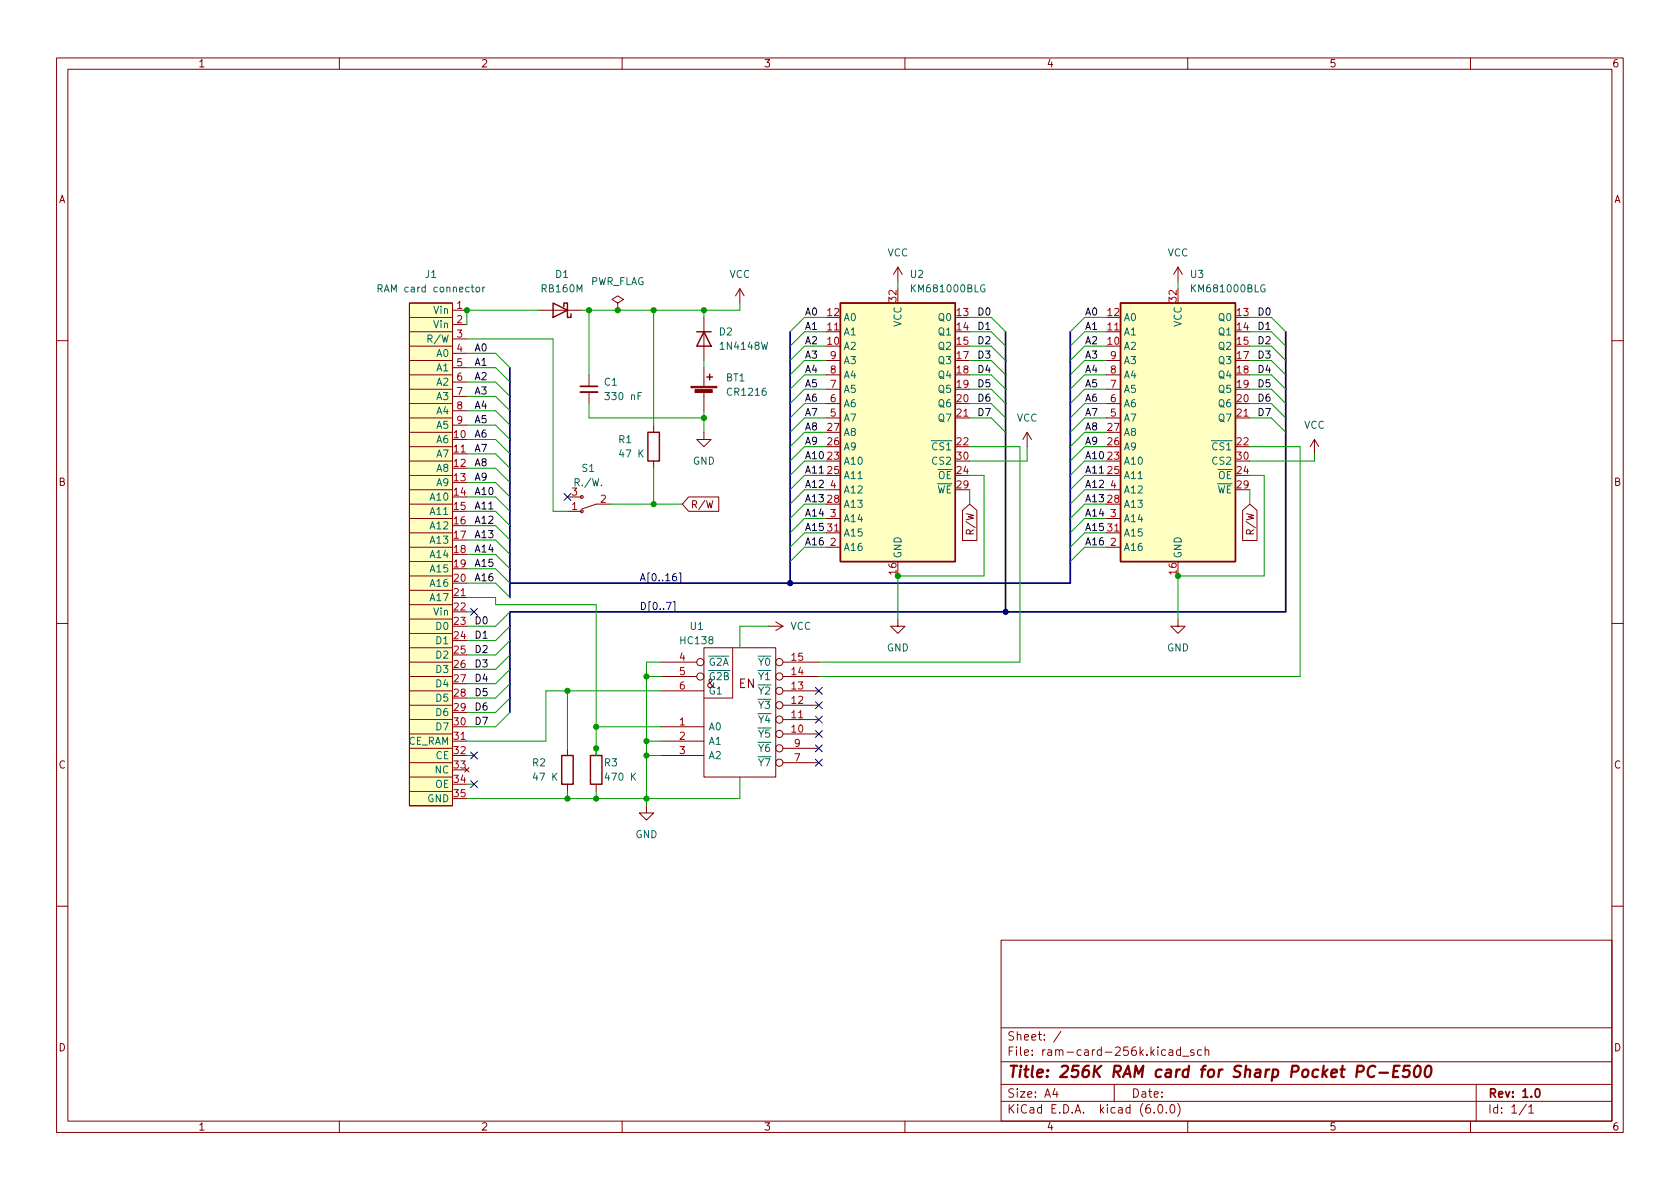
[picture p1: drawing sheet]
<svg xmlns="http://www.w3.org/2000/svg" width="297mm" height="210mm" viewBox="0 0 297 210" stroke-linecap="round" stroke-linejoin="round" font-family="sans-serif">
<g fill="none" stroke="#840000" stroke-width=".18">
<path d="M10 10.2h277v190.1h-277zM12 12.2h273v186.1h-273zM60 10.2v2M110 10.2v2M160 10.2v2M210 10.2v2M260 10.2v2M72.4 53.6h7.6v88.9h-7.6zM72.4 58.7h7.6M72.4 56.1h7.6M80 54.9h2.5M80 57.4h2.5"/>
<path d="M80 59.9h2.5M95.2 54.9h7.7M109.2 53.6l1-.6-1-.7-1 .7 1 .6v1.3M109.2 54.9h.1M124.5 56.1v7.6M130.8 51l-.8 1.3M130.8 51v2.6M130.8 51l.8 1.3M146 58.7h2.6M158.7 47.2l-.7 1.3M158.7 47.2v2.6M158.7 47.2l.8 1.3"/>
<path d="M195.6 58.7h2.5M208.3 47.2l-.8 1.3M208.3 47.2v2.6M208.3 47.2l.7 1.3M10 60.2h2M72.4 79h7.6M72.4 76.4h7.6M72.4 73.9h7.6M72.4 71.4h7.6M72.4 68.8h7.6M72.4 66.3h7.6M72.4 63.7h7.6"/>
<path d="M72.4 61.2h7.6M80 62.5h2.5M80 65h2.5M80 67.6h2.5M80 70.1h2.5M80 72.6h2.5M80 75.2h2.5M104.1 66.3v2M104.1 69.3v2.1M115.6 75.2v1.2M124.5 76.4v1.3h1.2l-1.2 1.3-1.3-1.3h1.3M124.5 65v3.3"/>
<path d="M124.5 69.3v3.3M146 73.9h2.6M146 71.4h2.6M146 68.8h2.6M146 66.3h2.6M146 63.7h2.6M168.9 73.9h2.5M181.6 76.4l-.8 1.3M181.6 76.4v2.6M181.6 76.4l.8 1.3M195.6 73.9h2.5M195.6 71.4h2.5"/>
<path d="M195.6 68.8h2.5M195.6 66.3h2.5M195.6 63.7h2.5M218.4 73.9h2.6M232.4 77.7l-.8 1.3M232.4 77.7v2.6M232.4 77.7l.8 1.3M285 60.2h2M72.4 99.3h7.6M72.4 96.8h7.6M72.4 94.2h7.6M72.4 91.7h7.6"/>
<path d="M72.4 89.1h7.6M72.4 86.6h7.6M72.4 84.1h7.6M72.4 81.5h7.6M80 80.3h2.5M100.3 90.4h2.6M100.3 87.9h2.6M107.9 89.1h-2.5l-2.5 .9M115.6 81.5v1.3M121.8 87.9h5.3v2.5h-5.3l-1.2-1.3zM146 96.8h2.6M146 94.2h2.6"/>
<path d="M146 91.7h2.6M146 86.6h2.6M170.2 90.3l1.2-1.2 1.3 1.2v5.3h-2.5zM195.6 96.8h2.5M195.6 94.2h2.5M195.6 91.7h2.5M195.6 86.6h2.5M219.7 90.3l1.3-1.2 1.3 1.2v5.3h-2.6zM10 110.2h2M72.4 119.6h7.6M72.4 117.1h7.6M72.4 114.5h7.6"/>
<path d="M72.4 112h7.6M72.4 109.5h7.6M72.4 106.9h7.6M72.4 104.4h7.6M72.4 101.8h7.6M80 105.7h2.5M116.8 119.6h6.4M116.8 117.1h6.4M124.5 114.5h12.7v22.9h-12.7zM129.5 114.5v8.9h-5M135.9 110.7h2.5M137.2 110l1.2 .7"/>
<path d="M138.4 119.6h6.4M138.4 117.1h6.4M138.4 110.7l-1.2 .8M158.7 109.5v1.2h1.3l-1.3 1.3-1.2-1.3h1.2M208.3 109.5v1.2h1.2l-1.2 1.3-1.3-1.3h1.3M285 110.2h2M72.4 129.8h7.6M72.4 127.2h7.6M72.4 124.7h7.6M72.4 122.2h7.6M72.4 134.9h7.6M72.4 132.3h7.6"/>
<path d="M72.4 139.9h7.6M72.4 137.4h7.6M80 131.1h2.5M82.2 135.8l.7 .7M82.9 135.8l-.7 .7M100.3 132.3v1.3M100.3 138.7v1.2M105.4 132.3v1.3M105.4 138.7v1.2M116.8 128.5h7.7M116.8 122.2h7.7M116.8 131.1h7.7"/>
<path d="M116.8 133.6h7.7M138.4 129.8h6.4M138.4 127.2h6.4M138.4 124.7h6.4M138.4 122.2h6.4M138.4 134.9h6.4M138.4 132.3h6.4M114.3 142.5v1.3h1.3l-1.3 1.2-1.3-1.2h1.3M10 160.2h2M177 166.3h108v32h-108zM285 160.2h2M60 198.3v2"/>
<path d="M110 198.3v2M160 198.3v2M177 194.8h108M177 191.8h108M177 187.8h108M177 181.8h108M186.5 192.5l-.4 1h1M186.9 193v1M187.6 182.4l-1.3 1.9M197 191.8v3M204.1 196.7v.1M204.9 195.4l.2-.1a.81 .81 0 0 1 .6 .7 .81 .81 0 0 1-.3 .8h-.2a.81 .81 0 0 1-.6-.6 .81 .81 0 0 1 .3-.8z"/>
<path d="M206.2 196.7v.1M206.7 185.7h.6l.1 .9M207.1 195.4l.1-.1a.81 .81 0 0 1 .6 .7 .81 .81 0 0 1-.3 .8h-.1a.81 .81 0 0 1-.6-.6 .81 .81 0 0 1 .3-.8zM207.4 186l-.5 .1a.29 .29 0 0 0-.3 .2 .29 .29 0 0 0 .3 .3h.5M208.2 195.1a1.72 1.72 0 0 1 0 2.3M208.7 185.7l-.4-.1-.3 .3v.4l.1 .3h.6M208.7 185.1v1.5M209.1 186.8h1.1M210 198.3v2M211.1 185.7l-.4-.1-.2 .2 .1 .3 .5 .1v.4h-.6M212.4 185.7l-.4-.1-.3 .3v.4l.2 .3h.5M213.1 185.8l.2-.2 .3 .1 .1 .9"/>
<path d="M213.1 185.1v1.5M260 198.3v2M261 191.8v6.5M269.9 195.3l-1.3 1.9M270.3 195.8l.4-.5v1.5M270.3 196.8h.9"/>
<circle cx="102.9" cy="90.4" r=".25"/>
<circle cx="102.9" cy="87.9" r=".25"/>
<circle cx="123.8" cy="117.1" r=".63"/>
<circle cx="123.8" cy="119.6" r=".63"/>
<circle cx="137.8" cy="119.6" r=".63"/>
<circle cx="137.8" cy="117.1" r=".63"/>
<circle cx="137.8" cy="122.2" r=".63"/>
<circle cx="137.8" cy="124.7" r=".63"/>
<circle cx="137.8" cy="127.2" r=".63"/>
<circle cx="137.8" cy="134.9" r=".63"/>
<circle cx="137.8" cy="129.8" r=".63"/>
<circle cx="137.8" cy="132.3" r=".63"/>
</g>
<path d="M102.6 68.3h3.1M271.6 192.6l.2-.1a.82 .82 0 0 1 .6 .7 .82 .82 0 0 1-.3 .8h-.2a.81 .81 0 0 1-.6-.6 .81 .81 0 0 1 .3-.8z" fill="none" stroke="#840000" stroke-width=".3"/>
<path d="M243.2 188.7a.88 .88 0 0 0-1-.1 .88 .88 0 0 0-.4 1 .69 .69 0 0 0 .3 .8 .69 .69 0 0 0 .9-.1M243.9 189.7h1.5M246.4 189.4h.7M247.5 188.5h-1l-.2 2h.9M249.3 188.5h-1l-.2 .9 .3-.2 .7 .1 .1 .3-.1 .7-.3 .2h-.5l-.3-.2M250.3 188.7a.46 .46 0 0 1 .5-.2 .46 .46 0 0 1 .3 .3 1.15 1.15 0 0 1-.7 1.7l-.2-.1a1.54 1.54 0 0 1 .1-1.7zM252.2 188.7a.46 .46 0 0 1 .5-.2 .46 .46 0 0 1 .3 .3 1.15 1.15 0 0 1-.7 1.7l-.2-.1a1.54 1.54 0 0 1 .1-1.7z" fill="none" stroke="#840000" stroke-width=".4"/>
<path d="M66.9 51h.6l.1-.2-.1-.3-.6-.1v1.2M84.3 50.8h.3l.2 .2v.4l-.2 .2h-.3l-.1-.2zM85.4 50.8v.8M85.7 50.8l-.3 .2M174.1 50.4a.59 .59 0 0 0-.7 .6 .59 .59 0 0 0 .7 .6l.1-.5h-.3M223.6 50.4a.59 .59 0 0 0-.7 .6 .59 .59 0 0 0 .7 .6l.1-.5h-.3M126.3 119a.59 .59 0 0 0-.8 .6 .59 .59 0 0 0 .8 .5v-.4h-.2M126.8 119.1l.5-.2 .2 .4-.8 .9h.8M128.1 119.5h.5l.1-.2v-.2l-.6-.2v1.3h.5l.1-.1 .1-.3-.3-.3" fill="none" stroke="#006464" stroke-width=".18"/>
<g fill="#ffffc2" stroke="#ffffc2" stroke-width=".18">
<path d="M72.4 53.6h7.6v88.9h-7.6z"/>
<path d="M148.6 53.6h20.3v45.7h-20.3z"/>
<path d="M198.1 53.6h20.3v45.7h-20.3z"/>
</g>
<path d="M97.8 53.6l2.5 1.3-2.5 1.2zM99.7 54.2v-.6h.6v2.5h.7v-.6M123.2 58.7h2.5M124.5 58.7l1.2 2.5h-2.5zM148.6 53.6h20.3v45.7h-20.3zM198.1 53.6h20.3v45.7h-20.3zM114.6 76.4h2v5.1h-2zM125 66.7h1M125.5 66.2v1M99.3 133.6h2v5.1h-2zM104.4 133.6h2v5.1h-2z" fill="none" stroke="#840000" stroke-width=".25"/>
<path d="M102.6 69.3h3.1" fill="none" stroke="#840000" stroke-width=".33"/>
<g fill="#840000" stroke="#840000" stroke-width=".18">
<path d="M122.2 68.3h4.5v.3h-4.5z"/>
<path d="M122.9 68.9h3v.5h-3z"/>
</g>
<g fill="none" stroke="#000084" stroke-width=".18">
<path d="M99.7 87.3l1.2 1.2M100.9 87.3l-1.2 1.2M83.2 107.6l1.2 1.2M84.4 107.6l-1.2 1.2M119 106.4h.3v1.8h-.3M119.5 101.4l-.3 .1a.86 .86 0 0 0 0 1.2l.4-.1v-.4l-.2-.3h-.2l-.3 .3M120.1 101.3h.3v1.8h-.3M83.2 138.1l1.2 1.2M83.2 133l1.2 1.2M84.4 138.1l-1.2 1.2M84.4 133l-1.2 1.2M144.2 126.6l1.2 1.3"/>
<path d="M144.2 134.3l1.2 1.2M144.2 131.7l1.2 1.2M144.2 124.1l1.2 1.2M144.2 121.6l1.2 1.2M144.2 129.2l1.2 1.2M145.4 126.6l-1.2 1.3M145.4 134.3l-1.2 1.2M145.4 131.7l-1.2 1.2M145.4 124.1l-1.2 1.2M145.4 121.6l-1.2 1.2M145.4 129.2l-1.2 1.2"/>
</g>
<path d="M139.7 58.7v44.4M177.8 58.7v49.5M189.2 58.7v44.4h-99M227.3 58.7v49.5h-137.1v17.8M90.2 65v40.7" fill="none" stroke="#000084" stroke-width=".3"/>
<g fill="none" stroke="#009600" stroke-width=".18">
<path d="M82.5 59.9h15.3v30.5h2.5M95.2 54.9h-12.7v2.5M104.1 54.9v11.4M115.6 54.9v20.3M124.5 54.9v1.2M130.8 53.6v1.3h-27.9M146 56.1h-3.8l-2.5 2.6M146 58.7h-3.8l-2.5 2.5M158.7 49.8v1.2M171.4 56.1h3.9l2.5 2.6M171.4 58.7h3.9l2.5 2.5M195.6 56.1h-3.8l-2.6 2.6"/>
<path d="M195.6 58.7h-3.8l-2.6 2.5M208.3 49.8v1.2M221 56.1h3.8l2.5 2.6M221 58.7h3.8l2.5 2.5M82.5 67.6h5.1l2.6 2.5M82.5 65h5.1l2.6 2.6M82.5 62.5h5.1l2.6 2.5M82.5 70.1h5.1l2.6 2.5M82.5 75.2h5.1l2.6 2.5M82.5 77.7h5.1l2.6 2.6M82.5 72.6h5.1l2.6 2.6M104.1 71.4v2.5h20.4"/>
<path d="M124.5 63.7v1.3M124.5 72.6v3.8M146 76.4h-3.8l-2.5 2.6M146 73.9h-3.8l-2.5 2.5M146 79h-3.8l-2.5 2.5M146 61.2h-3.8l-2.5 2.5M146 66.3h-3.8l-2.5 2.5M146 71.4h-3.8l-2.5 2.5M146 68.8h-3.8l-2.5 2.6M146 63.7h-3.8l-2.5 2.6M171.4 79h8.9v38.1h-35.5M171.4 73.9h3.9l2.5 2.5"/>
<path d="M171.4 61.2h3.9l2.5 2.5M171.4 66.3h3.9l2.5 2.5M171.4 71.4h3.9l2.5 2.5M171.4 68.8h3.9l2.5 2.6M171.4 63.7h3.9l2.5 2.6M181.6 79v2.5h-10.2M195.6 76.4h-3.8l-2.6 2.6M195.6 73.9h-3.8l-2.6 2.5M195.6 79h-3.8l-2.6 2.5M195.6 61.2h-3.8l-2.6 2.5M195.6 66.3h-3.8l-2.6 2.5M195.6 71.4h-3.8l-2.6 2.5"/>
<path d="M195.6 68.8h-3.8l-2.6 2.6M195.6 63.7h-3.8l-2.6 2.6M221 73.9h3.8l2.5 2.5M221 79h8.9v40.6h-85.1M221 61.2h3.8l2.5 2.5M221 66.3h3.8l2.5 2.5M221 71.4h3.8l2.5 2.5M221 68.8h3.8l2.5 2.6M221 63.7h3.8l2.5 2.6M82.5 87.9h5.1l2.6 2.5M82.5 85.3h5.1l2.6 2.6M82.5 90.4h5.1l2.6 2.6"/>
<path d="M82.5 93h5.1l2.6 2.5M82.5 95.5h5.1l2.6 2.5M82.5 98h5.1l2.6 2.6M82.5 82.8h5.1l2.6 2.5M82.5 80.3h5.1l2.6 2.5M107.9 89.1h12.7M115.6 82.8v6.3M146 84.1h-3.8l-2.5 2.5M146 81.5h-3.8l-2.5 2.6M146 86.6h-3.8l-2.5 2.5M146 96.8h-3.8l-2.5 2.5M146 89.1h-3.8l-2.5 2.6"/>
<path d="M146 94.2h-3.8l-2.5 2.6M146 91.7h-3.8l-2.5 2.5M171.4 84.1h2.6v17.7h-15.3v7.7M171.4 86.6v2.5M195.6 84.1h-3.8l-2.6 2.5M195.6 81.5h-3.8l-2.6 2.6M195.6 86.6h-3.8l-2.6 2.5M195.6 96.8h-3.8l-2.6 2.5M195.6 89.1h-3.8l-2.6 2.6M195.6 94.2h-3.8l-2.6 2.6M195.6 91.7h-3.8l-2.6 2.5M221 84.1h2.5v17.7h-15.2v7.7"/>
<path d="M221 86.6v2.5M232.4 80.3v1.2h-11.4M82.5 105.7h5.1v1.2h17.8v26.7M82.5 100.6h5.1l2.6 2.5M82.5 108.2h1.3M82.5 103.1h5.1l2.6 2.6M90.2 108.2l-2.6 2.5h-5.1M90.2 110.7l-2.6 2.6h-5.1M90.2 113.3l-2.6 2.5h-5.1M90.2 115.8l-2.6 2.6h-5.1M90.2 118.4l-2.6 2.5h-5.1M114.3 119.6h2.5"/>
<path d="M116.8 117.1h-2.5v25.4M135.9 110.7h-5.1v3.8M82.5 133.6h1.3M82.5 138.7h1.3M90.2 126l-2.6 2.5h-5.1M90.2 123.4l-2.6 2.6h-5.1M90.2 120.9l-2.6 2.5h-5.1M100.3 122.2v10.1M100.3 139.9v1.3M105.4 139.9v1.3M105.4 128.5h11.4M114.3 131.1h2.5"/>
<path d="M114.3 133.6h2.5M116.8 122.2h-20.3v8.9h-14M130.8 137.4v3.8h-48.3"/>
</g>
<g fill="#009600" stroke="#009600" stroke-width=".18">
<circle cx="114.3" cy="141.2" r=".46"/>
<circle cx="114.3" cy="131.1" r=".46"/>
<circle cx="114.3" cy="133.6" r=".46"/>
<circle cx="105.4" cy="132.3" r=".46"/>
<circle cx="105.4" cy="141.2" r=".46"/>
<circle cx="100.3" cy="141.2" r=".46"/>
<circle cx="114.3" cy="119.6" r=".46"/>
<circle cx="105.4" cy="128.5" r=".46"/>
<circle cx="109.2" cy="54.9" r=".46"/>
<circle cx="115.6" cy="54.9" r=".46"/>
<circle cx="104.1" cy="54.9" r=".46"/>
<circle cx="82.5" cy="54.9" r=".46"/>
<circle cx="100.3" cy="122.2" r=".46"/>
<circle cx="115.6" cy="89.1" r=".46"/>
<circle cx="124.5" cy="73.9" r=".46"/>
<circle cx="124.5" cy="54.9" r=".46"/>
<circle cx="158.7" cy="101.8" r=".46"/>
<circle cx="208.3" cy="101.8" r=".46"/>
</g>
<g fill="#000084" stroke="#000084" stroke-width=".18">
<circle cx="139.7" cy="103.1" r=".46"/>
<circle cx="177.8" cy="108.2" r=".46"/>
</g>
<text font-size="2.8" fill="#840000" x="178" y="190.6">Title: 256K RAM card for Sharp Pocket PC-E500</text>
<g font-size="2.1" fill="#840000">
<text x="125" y="121.7">&amp;</text>
<text x="130.6" y="121.7">EN</text>
<text x="178" y="184">Sheet: /</text>
<text x="178" y="186.7">File: ram-card-256k.kicad_sch</text>
<text x="178" y="196.9">KiCad E.D.A. kicad (6.0.0)</text>
<text x="178" y="194.1">Size: A4</text>
<text x="200" y="194.1">Date:</text>
<text x="263" y="194.1">Rev: 1.0</text>
<text x="263" y="196.9">Id: 1/1</text>
</g>
<g font-size="1.8" fill="#840000">
<text x="35" y="11.9">1</text>
<text x="85" y="11.9">2</text>
<text x="135" y="11.9">3</text>
<text x="185" y="11.9">4</text>
<text x="235" y="11.9">5</text>
<text x="285" y="11.9">6</text>
<text x="10.3" y="35.9">A</text>
<text x="285.3" y="35.9">A</text>
<text x="10.3" y="85.9">B</text>
<text x="122.1" y="89.9">R/W</text>
<text x="285.3" y="85.9">B</text>
<text x="172.2" y="94" transform="rotate(-90 172.2 94)">R/W</text>
<text x="221.7" y="94" transform="rotate(-90 221.7 94)">R/W</text>
<text x="10.3" y="135.9">C</text>
<text x="285.3" y="135.9">C</text>
<text x="10.3" y="185.9">D</text>
<text x="285.3" y="185.9">D</text>
<text x="35" y="199.9">1</text>
<text x="85" y="199.9">2</text>
<text x="135" y="199.9">3</text>
<text x="185" y="199.9">4</text>
<text x="235" y="199.9">5</text>
<text x="285" y="199.9">6</text>
</g>
<g font-size="1.8" fill="#006464">
<text x="156.9" y="45.3">VCC</text>
<text x="206.4" y="45.3">VCC</text>
<text x="67.6" y="51.7">RAM card connector</text>
<text x="75.2" y="49.1">J1</text>
<text x="95.9" y="51.7">RB160M</text>
<text x="98.2" y="49.1">D1</text>
<text x="104.3" y="50.4">PWR_FLAG</text>
<text x="128.9" y="49.1">VCC</text>
<text x="161" y="49.1">U2</text>
<text x="161.4" y="51.7">KM681000BLG</text>
<text x="210.5" y="49.1">U3</text>
<text x="211" y="51.7">KM681000BLG</text>
<text x="76.7" y="55.5">Vin</text>
<text x="76.7" y="58">Vin</text>
<text x="127.2" y="59.3">D2</text>
<text x="149.1" y="59.3">A1</text>
<text x="149.1" y="56.8">A0</text>
<text x="159.4" y="57.8" transform="rotate(-90 159.4 57.8)">VCC</text>
<text x="166" y="56.8">Q0</text>
<text x="166" y="59.3">Q1</text>
<text x="198.6" y="59.3">A1</text>
<text x="198.6" y="56.8">A0</text>
<text x="208.9" y="57.8" transform="rotate(-90 208.9 57.8)">VCC</text>
<text x="215.6" y="56.8">Q0</text>
<text x="215.6" y="59.3">Q1</text>
<text x="76.1" y="60.6">R/W</text>
<text x="77.2" y="63.1">A0</text>
<text x="77.2" y="65.7">A1</text>
<text x="127.6" y="61.8">1N4148W</text>
<text x="149.1" y="61.8">A2</text>
<text x="149.1" y="64.4">A3</text>
<text x="166" y="61.8">Q2</text>
<text x="166" y="64.4">Q3</text>
<text x="198.6" y="61.8">A2</text>
<text x="198.6" y="64.4">A3</text>
<text x="215.6" y="61.8">Q2</text>
<text x="215.6" y="64.4">Q3</text>
<text x="77.2" y="68.2">A2</text>
<text x="77.2" y="70.7">A3</text>
<text x="106.9" y="68.2">C1</text>
<text x="107.4" y="70.7">330 nF</text>
<text x="128.4" y="67.4">BT1</text>
<text x="128.8" y="70">CR1216</text>
<text x="149.1" y="69.5">A5</text>
<text x="149.1" y="66.9">A4</text>
<text x="166" y="66.9">Q4</text>
<text x="166" y="69.5">Q5</text>
<text x="198.6" y="69.5">A5</text>
<text x="198.6" y="66.9">A4</text>
<text x="215.6" y="66.9">Q4</text>
<text x="215.6" y="69.5">Q5</text>
<text x="77.2" y="73.3">A4</text>
<text x="77.2" y="75.8">A5</text>
<text x="149.1" y="77.1">A8</text>
<text x="149.1" y="74.5">A7</text>
<text x="149.1" y="72">A6</text>
<text x="166" y="72">Q6</text>
<text x="166" y="74.5">Q7</text>
<text x="179.7" y="74.5">VCC</text>
<text x="198.6" y="77.1">A8</text>
<text x="198.6" y="74.5">A7</text>
<text x="198.6" y="72">A6</text>
<text x="215.6" y="72">Q6</text>
<text x="215.6" y="74.5">Q7</text>
<text x="230.5" y="75.8">VCC</text>
<text x="77.2" y="78.4">A6</text>
<text x="77.2" y="80.9">A7</text>
<text x="77.2" y="83.4">A8</text>
<text x="102.9" y="83.4">S1</text>
<text x="109.4" y="78.4">R1</text>
<text x="109.8" y="80.9">47 K</text>
<text x="122.5" y="82.2">GND</text>
<text x="149.1" y="82.2">A10</text>
<text x="149.1" y="79.6">A9</text>
<text x="163.6" y="79.6">~{CS1}</text>
<text x="165" y="82.2">CS2</text>
<text x="198.6" y="82.2">A10</text>
<text x="198.6" y="79.6">A9</text>
<text x="213.1" y="79.6">~{CS1}</text>
<text x="214.5" y="82.2">CS2</text>
<text x="76.3" y="88.5">A10</text>
<text x="77.2" y="86">A9</text>
<text x="101.8" y="86">R./W.</text>
<text x="149.1" y="84.7">A11</text>
<text x="149.1" y="89.8">A13</text>
<text x="149.1" y="87.2">A12</text>
<text x="164.2" y="87.2">~{WE}</text>
<text x="164.5" y="84.7">~{OE}</text>
<text x="198.6" y="84.7">A11</text>
<text x="198.6" y="89.8">A13</text>
<text x="198.6" y="87.2">A12</text>
<text x="213.7" y="87.2">~{WE}</text>
<text x="214" y="84.7">~{OE}</text>
<text x="76.3" y="91.1">A11</text>
<text x="76.3" y="93.6">A12</text>
<text x="149.1" y="92.3">A14</text>
<text x="149.1" y="94.9">A15</text>
<text x="198.6" y="92.3">A14</text>
<text x="198.6" y="94.9">A15</text>
<text x="76.3" y="96.1">A13</text>
<text x="76.3" y="98.7">A14</text>
<text x="76.3" y="101.2">A15</text>
<text x="149.1" y="97.4">A16</text>
<text x="159.4" y="98.8" transform="rotate(-90 159.4 98.8)">GND</text>
<text x="198.6" y="97.4">A16</text>
<text x="208.9" y="98.8" transform="rotate(-90 208.9 98.8)">GND</text>
<text x="76.3" y="103.8">A16</text>
<text x="76.3" y="106.3">A17</text>
<text x="76.7" y="108.8">Vin</text>
<text x="77.2" y="111.4">D0</text>
<text x="77.2" y="113.9">D1</text>
<text x="120.4" y="113.9">HC138</text>
<text x="122.1" y="111.4">U1</text>
<text x="139.7" y="111.4">VCC</text>
<text x="77.2" y="116.5">D2</text>
<text x="77.2" y="119">D3</text>
<text x="125.2" y="117.7">~{G2A}</text>
<text x="132.9" y="117.7">~{Y0}</text>
<text x="156.8" y="115.2">GND</text>
<text x="206.3" y="115.2">GND</text>
<text x="77.2" y="121.5">D4</text>
<text x="77.2" y="124.1">D5</text>
<text x="125.2" y="122.8">G1</text>
<text x="132.9" y="125.3">~{Y3}</text>
<text x="132.9" y="122.8">~{Y2}</text>
<text x="132.9" y="120.3">~{Y1}</text>
<text x="72" y="131.7">CE_RAM</text>
<text x="77.2" y="126.6">D6</text>
<text x="77.2" y="129.2">D7</text>
<text x="125.2" y="129.2">A0</text>
<text x="125.2" y="131.7">A1</text>
<text x="132.9" y="130.4">~{Y5}</text>
<text x="132.9" y="127.9">~{Y4}</text>
<text x="76.9" y="136.8">NC</text>
<text x="77" y="134.2">CE</text>
<text x="94.2" y="135.5">R2</text>
<text x="106.9" y="135.5">R3</text>
<text x="125.2" y="134.2">A2</text>
<text x="132.9" y="135.5">~{Y7}</text>
<text x="132.9" y="133">~{Y6}</text>
<text x="75.6" y="141.9">GND</text>
<text x="76.9" y="139.3">OE</text>
<text x="94.5" y="138">47 K</text>
<text x="107.3" y="138">470 K</text>
<text x="112.3" y="148.2">GND</text>
</g>
<g font-size="1.8" fill="#a90000">
<text x="158.5" y="53.3" transform="rotate(-90 158.5 53.3)">32</text>
<text x="208" y="53.3" transform="rotate(-90 208 53.3)">32</text>
<text x="80.8" y="54.6">1</text>
<text x="80.8" y="57.1">2</text>
<text x="80.8" y="59.7">3</text>
<text x="146.3" y="58.4">11</text>
<text x="146.3" y="55.9">12</text>
<text x="169.2" y="55.9">13</text>
<text x="169.2" y="58.4">14</text>
<text x="195.9" y="58.4">11</text>
<text x="195.9" y="55.9">12</text>
<text x="218.7" y="55.9">13</text>
<text x="218.7" y="58.4">14</text>
<text x="80.8" y="62.2">4</text>
<text x="80.8" y="64.8">5</text>
<text x="146.3" y="61">10</text>
<text x="146.8" y="63.5">9</text>
<text x="169.2" y="61">15</text>
<text x="169.2" y="63.5">17</text>
<text x="195.9" y="61">10</text>
<text x="196.4" y="63.5">9</text>
<text x="218.7" y="61">15</text>
<text x="218.7" y="63.5">17</text>
<text x="80.8" y="67.3">6</text>
<text x="80.8" y="69.8">7</text>
<text x="146.8" y="71.1">6</text>
<text x="146.8" y="68.6">7</text>
<text x="146.8" y="66">8</text>
<text x="169.2" y="66">18</text>
<text x="169.2" y="68.6">19</text>
<text x="169.2" y="71.1">20</text>
<text x="196.4" y="71.1">6</text>
<text x="196.4" y="68.6">7</text>
<text x="196.4" y="66">8</text>
<text x="218.7" y="66">18</text>
<text x="218.7" y="68.6">19</text>
<text x="218.7" y="71.1">20</text>
<text x="80.3" y="77.5">10</text>
<text x="80.8" y="72.4">8</text>
<text x="80.8" y="74.9">9</text>
<text x="146.3" y="76.2">27</text>
<text x="146.8" y="73.7">5</text>
<text x="169.2" y="73.7">21</text>
<text x="195.9" y="76.2">27</text>
<text x="196.4" y="73.7">5</text>
<text x="218.7" y="73.7">21</text>
<text x="80.3" y="80">11</text>
<text x="80.3" y="82.5">12</text>
<text x="146.3" y="81.3">23</text>
<text x="146.3" y="83.8">25</text>
<text x="146.3" y="78.7">26</text>
<text x="169.2" y="78.7">22</text>
<text x="169.2" y="83.8">24</text>
<text x="169.2" y="81.3">30</text>
<text x="195.9" y="81.3">23</text>
<text x="195.9" y="83.8">25</text>
<text x="195.9" y="78.7">26</text>
<text x="218.7" y="78.7">22</text>
<text x="218.7" y="83.8">24</text>
<text x="218.7" y="81.3">30</text>
<text x="80.3" y="85.1">13</text>
<text x="80.3" y="87.6">14</text>
<text x="101.1" y="87.6">3</text>
<text x="106.2" y="88.9">2</text>
<text x="146.3" y="88.9">28</text>
<text x="146.8" y="86.4">4</text>
<text x="169.2" y="86.4">29</text>
<text x="195.9" y="88.9">28</text>
<text x="196.4" y="86.4">4</text>
<text x="218.7" y="86.4">29</text>
<text x="80.3" y="90.2">15</text>
<text x="80.3" y="92.7">16</text>
<text x="80.3" y="95.2">17</text>
<text x="101.1" y="90.2">1</text>
<text x="146.3" y="94">31</text>
<text x="146.8" y="91.4">3</text>
<text x="195.9" y="94">31</text>
<text x="196.4" y="91.4">3</text>
<text x="80.3" y="97.8">18</text>
<text x="80.3" y="100.3">19</text>
<text x="146.8" y="96.5">2</text>
<text x="158.5" y="101.6" transform="rotate(-90 158.5 101.6)">16</text>
<text x="196.4" y="96.5">2</text>
<text x="208" y="101.6" transform="rotate(-90 208 101.6)">16</text>
<text x="80.3" y="102.9">20</text>
<text x="80.3" y="105.4">21</text>
<text x="80.3" y="107.9">22</text>
<text x="80.3" y="110.5">23</text>
<text x="80.3" y="113">24</text>
<text x="80.3" y="115.6">25</text>
<text x="80.3" y="118.1">26</text>
<text x="120.2" y="116.8">4</text>
<text x="120.2" y="119.4">5</text>
<text x="140" y="119.4">14</text>
<text x="140" y="116.8">15</text>
<text x="80.3" y="120.6">27</text>
<text x="80.3" y="123.2">28</text>
<text x="80.3" y="125.7">29</text>
<text x="120.2" y="121.9">6</text>
<text x="140" y="124.5">12</text>
<text x="140" y="121.9">13</text>
<text x="80.3" y="128.3">30</text>
<text x="80.3" y="130.8">31</text>
<text x="120.2" y="128.3">1</text>
<text x="120.2" y="130.8">2</text>
<text x="140" y="129.5">10</text>
<text x="140" y="127">11</text>
<text x="80.3" y="133.3">32</text>
<text x="80.3" y="135.9">33</text>
<text x="120.2" y="133.3">3</text>
<text x="140.5" y="134.6">7</text>
<text x="140.5" y="132.1">9</text>
<text x="80.3" y="138.4">34</text>
<text x="80.3" y="141">35</text>
</g>
<g font-size="1.8" fill="#0f0f0f">
<text x="142.2" y="58.3">A1</text>
<text x="142.2" y="55.8">A0</text>
<text x="172.7" y="55.8">D0</text>
<text x="172.7" y="58.3">D1</text>
<text x="191.8" y="55.8">A0</text>
<text x="191.8" y="58.3">A1</text>
<text x="222.2" y="58.3">D1</text>
<text x="222.2" y="55.8">D0</text>
<text x="83.8" y="64.7">A1</text>
<text x="83.8" y="62.1">A0</text>
<text x="142.2" y="60.9">A2</text>
<text x="142.2" y="63.4">A3</text>
<text x="142.2" y="65.9">A4</text>
<text x="172.7" y="65.9">D4</text>
<text x="172.7" y="60.9">D2</text>
<text x="172.7" y="63.4">D3</text>
<text x="191.8" y="65.9">A4</text>
<text x="191.8" y="63.4">A3</text>
<text x="191.8" y="60.9">A2</text>
<text x="222.2" y="60.9">D2</text>
<text x="222.2" y="65.9">D4</text>
<text x="222.2" y="63.4">D3</text>
<text x="83.8" y="69.7">A3</text>
<text x="83.8" y="67.2">A2</text>
<text x="142.2" y="68.5">A5</text>
<text x="142.2" y="71">A6</text>
<text x="172.7" y="68.5">D5</text>
<text x="172.7" y="71">D6</text>
<text x="191.8" y="68.5">A5</text>
<text x="191.8" y="71">A6</text>
<text x="222.2" y="68.5">D5</text>
<text x="222.2" y="71">D6</text>
<text x="83.8" y="74.8">A5</text>
<text x="83.8" y="77.4">A6</text>
<text x="83.8" y="72.3">A4</text>
<text x="142.2" y="73.6">A7</text>
<text x="142.2" y="76.1">A8</text>
<text x="172.7" y="73.6">D7</text>
<text x="191.8" y="73.6">A7</text>
<text x="191.8" y="76.1">A8</text>
<text x="222.2" y="73.6">D7</text>
<text x="83.8" y="82.4">A8</text>
<text x="83.8" y="79.9">A7</text>
<text x="142.2" y="83.7">A11</text>
<text x="142.2" y="81.2">A10</text>
<text x="142.2" y="78.6">A9</text>
<text x="191.8" y="78.6">A9</text>
<text x="191.8" y="81.2">A10</text>
<text x="191.8" y="83.7">A11</text>
<text x="83.8" y="87.5">A10</text>
<text x="83.8" y="85">A9</text>
<text x="142.2" y="86.3">A12</text>
<text x="142.2" y="88.8">A13</text>
<text x="191.8" y="86.3">A12</text>
<text x="191.8" y="88.8">A13</text>
<text x="83.8" y="90.1">A11</text>
<text x="83.8" y="92.6">A12</text>
<text x="83.8" y="95.1">A13</text>
<text x="142.2" y="91.3">A14</text>
<text x="142.2" y="93.9">A15</text>
<text x="191.8" y="91.3">A14</text>
<text x="191.8" y="93.9">A15</text>
<text x="83.8" y="100.2">A15</text>
<text x="83.8" y="97.7">A14</text>
<text x="142.2" y="96.4">A16</text>
<text x="191.8" y="96.4">A16</text>
<text x="83.8" y="102.8">A16</text>
<text x="83.8" y="112.9">D1</text>
<text x="83.8" y="110.4">D0</text>
<text x="83.8" y="115.5">D2</text>
<text x="83.8" y="118">D3</text>
<text x="83.8" y="123.1">D5</text>
<text x="83.8" y="120.5">D4</text>
<text x="83.8" y="125.6">D6</text>
<text x="83.8" y="128.2">D7</text>
</g>
<g font-size="1.8" fill="#000084">
<text x="113" y="107.8">D[0..7]</text>
<text x="113" y="102.8">A[0..16]</text>
</g>
</svg>
